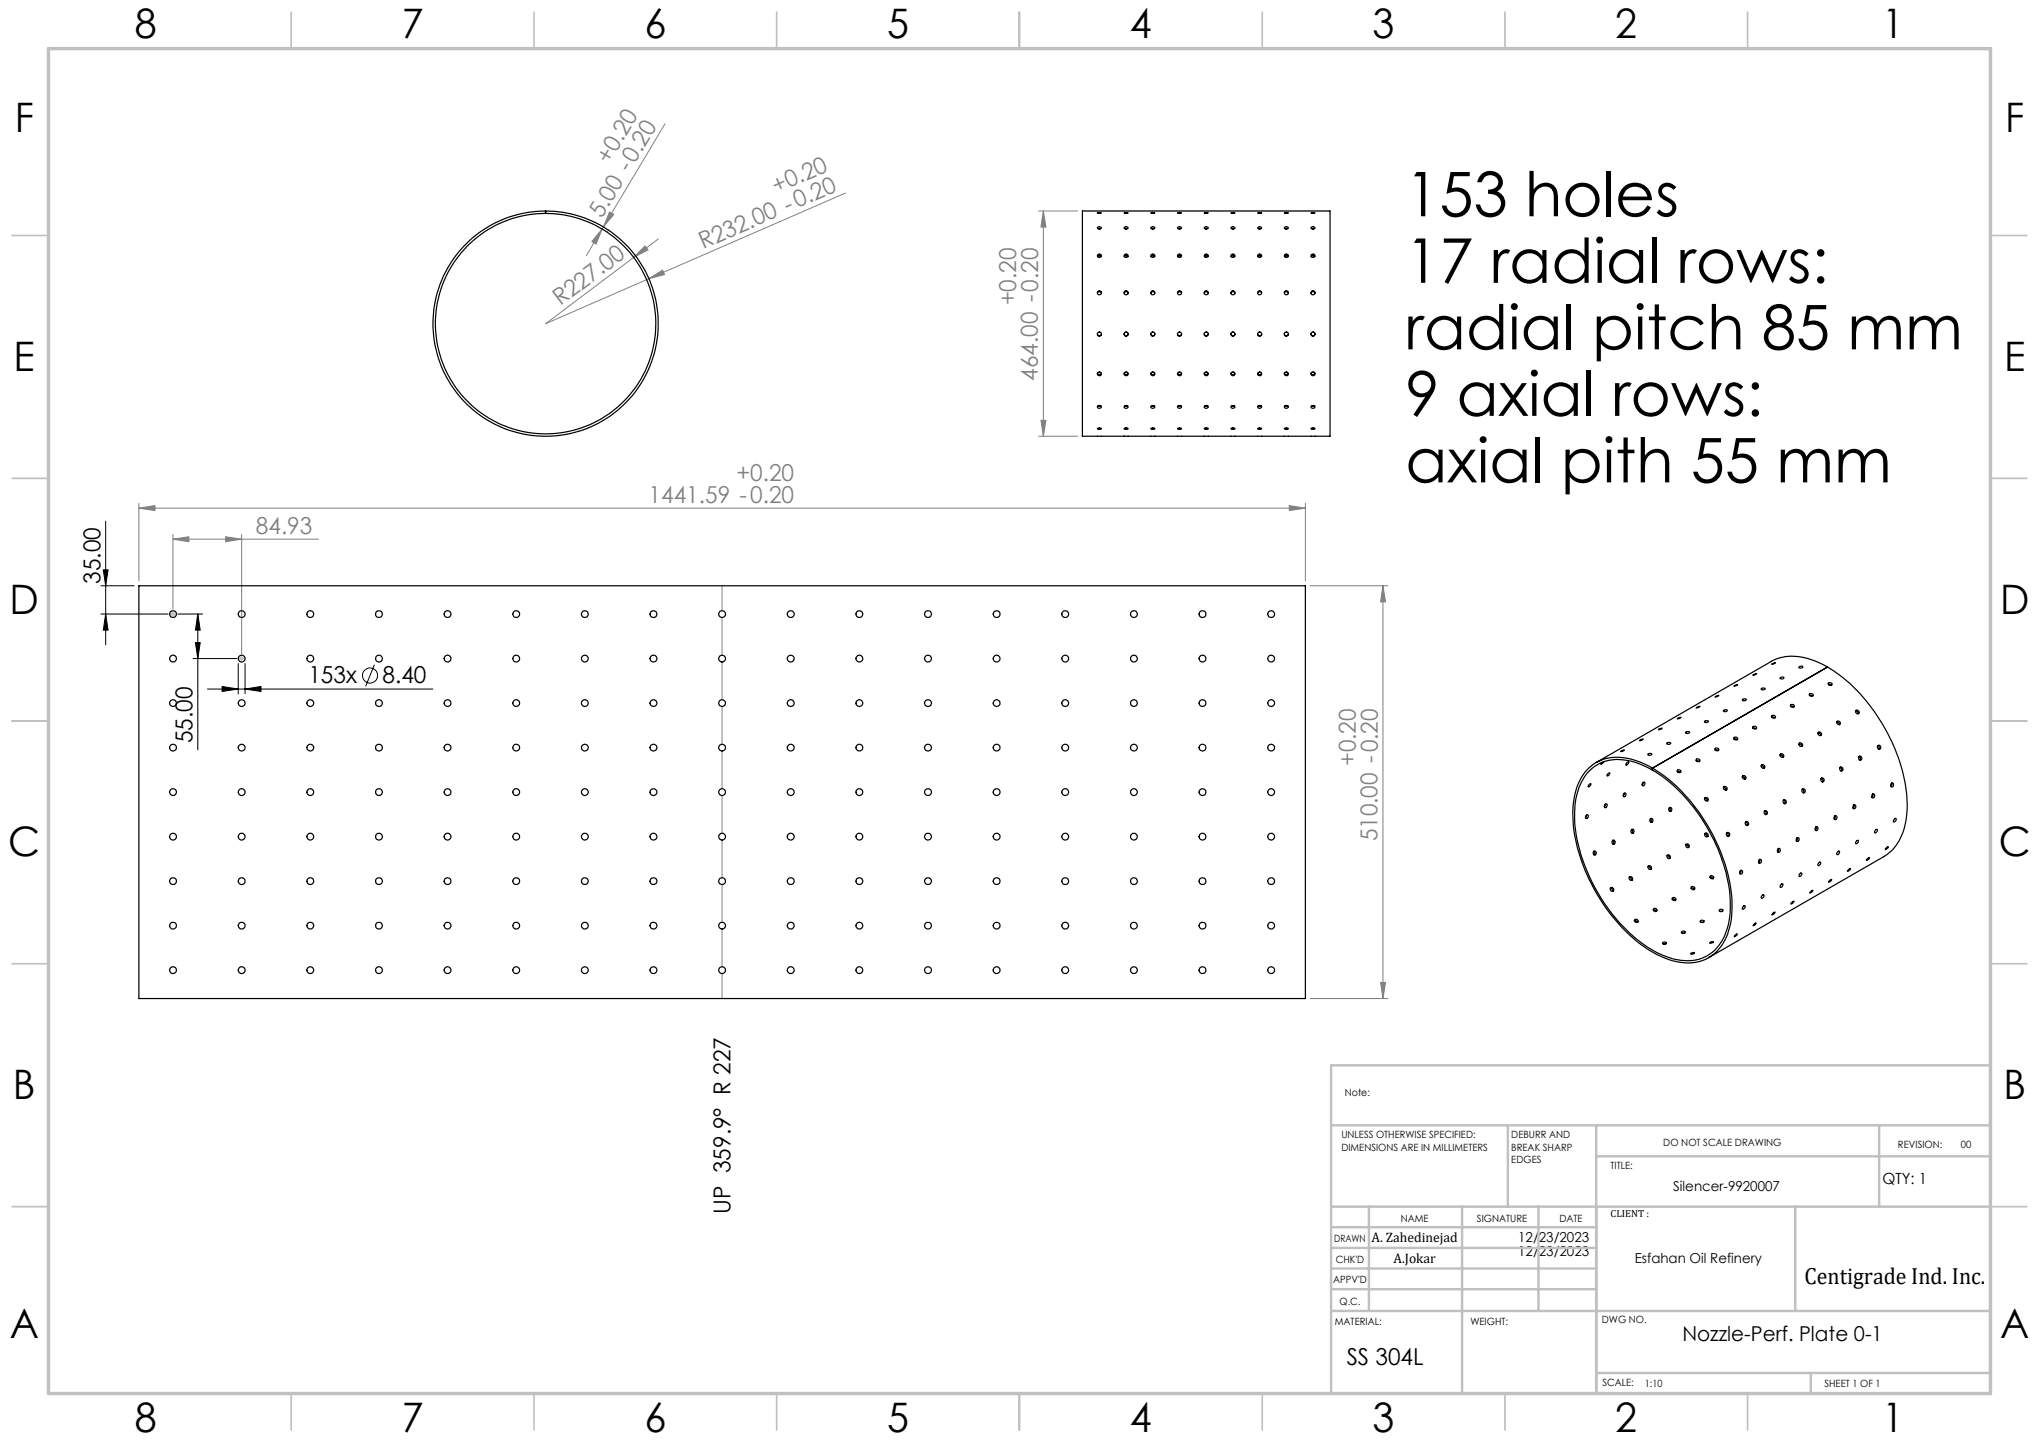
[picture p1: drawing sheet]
<svg xmlns="http://www.w3.org/2000/svg" width="420mm" height="297mm" viewBox="0 0 420 297" stroke-linecap="round" stroke-linejoin="round" font-family="sans-serif">
<g fill="none" stroke="#000" stroke-width=".21">
<path d="M21.3 117.4h1l-.5 3.2zM21.8 107.3v25.5M20.8 126.5h13.8M20.8 120.6h6.8M21.8 126.5l.5 3.3h-1zM36.6 126.5h5.1M39.8 135.6h9M40.3 132.4h.9l-.5 3.2zM40.7 126.5v27.9M40.7 126.5l.5 3.3h-.9zM49.1 136.7v6.2M50.5 136.7v6.2"/>
<path d="M77.1 136.9l-1.8 4.5M42.7 141.9h46.4M45.8 141.4l3.3 .5-3.3 .5zM50.5 141.9l3.3-.5v1z"/>
<circle cx="76.2" cy="139.1" r="1.55"/>
</g>
<g fill="none" stroke="#808080" stroke-width=".21">
<path d="M137 25.5l-12.7 21.2M174.2 39.8l-61.8 26.9 18.1-13.7M124 47.2l-1.2 3.1-.9-.6zM124 47.2l-3.2 5.4M124.3 46.7l-.3 .5M124.9 47.7h.1M125.2 47.3h.1M125.6 43.7l.8 .5-2.1 2.5zM132.9 50.7l.6 .8-3 1.5zM133.7 57.4l2.8-1.8 .4 .9zM135.6 49.2l-5.1 3.8M213.9 43.5h8.1"/>
<path d="M214.9 43.5l.5 3.3h-1zM214.9 43.5v46.3M213.9 89.8h8.1M214.4 86.6h1l-.5 3.2zM28.6 104.7l3.3-.6v1.1zM28.6 103.6v16.1M28.6 104.7h240.3M35.6 111.1l3.3-.5v1zM35.6 110.1v15.4M35.6 111.1h30M46.5 110.6l3.3 .5-3.3 .5zM49.8 110.1v24.6"/>
<path d="M265.6 104.1l3.3 .6-3.3 .5zM268.9 103.6v16.1M148.7 120.6v5.2M148.7 127.2v7.7M148.7 136.3v7.8M269.9 120.6h16M284.9 120.6v85.1M284.9 120.6l.5 3.4h-1zM148.7 145.5v7.8M148.7 154.7v7.8M148.7 163.9v7.7M148.7 173v7.8"/>
<path d="M148.7 182.2v7.8M148.7 191.3v7.8M148.7 200.5v5.2M269.9 205.7h16M284.4 202.3h1l-.5 3.4z"/>
</g>
<path d="M35.1 126.5h1M35.3 126.1l.7 .7M35.6 126v1M36 126.1l-.7 .7M49.3 135.6h1M49.4 135.3l.7 .7M49.8 135.1v1M50.1 135.3l-.7 .7" fill="none" stroke="#c0c0c0" stroke-width=".21"/>
<path d="M35 126.5h.6M49.1 135.6h1.4" fill="none" stroke="#c0c0c0" stroke-width=".21" stroke-dasharray="15.2 1.3 1.3 1.3"/>
<g fill="none" stroke="#c0c0c0" stroke-width=".35">
<path d="M60 2.5v7.5M110 2.5v7.5M160 2.5v7.5M210 2.5v7.5M260 2.5v7.5M310 2.5v7.5M360 2.5v7.5M2.5 48.5h7.5M410 48.5h7.5M2.5 98.5h7.5M410 98.5h7.5M2.5 148.5h7.5"/>
<path d="M410 148.5h7.5M2.5 198.5h7.5M410 198.5h7.5M2.5 248.5h7.5M410 248.5h7.5M60 287v7.5M110 287v7.5M160 287v7.5M210 287v7.5M260 287v7.5M310 287v7.5M360 287v7.5"/>
</g>
<g fill="none" stroke="#c0c0c0" stroke-width=".5">
<path d="M410 219.4h-135.8v67.4M274.2 231.8h135.8M310.6 231.8v16.7M328.8 231.8v55.2M328.8 238.2h81.2M387.1 231.8v16.7M274.2 248.5h135.8M274.2 257h54.6M274.2 252.8h54.6M282 248.5v21.5M301.2 248.5v38.3M316.9 248.5v21.5"/>
<path d="M369.8 248.5v21.5M274.2 265.5h54.6M274.2 261.3h54.6M274.2 270h135.8M328.8 282.8h81.2M373 282.8v4.2"/>
</g>
<path d="M10 10h400v277h-400z" fill="none" stroke="#c0c0c0" stroke-width=".7"/>
<g fill="#000">
<path d="M40.3 132.4h.9l-.5 3.2zM40.7 126.5l.5 3.3h-.9zM21.8 126.5l.5 3.3h-1zM21.3 117.4h1l-.5 3.2z"/>
<path d="M45.8 141.4l3.3 .5-3.3 .5zM50.5 141.9l3.3-.5v1z"/>
</g>
<g fill="#808080">
<path d="M133.7 57.4l2.8-1.8 .4 .9z"/>
<path d="M132.9 50.7l.6 .8-3 1.5z"/>
<path d="M35.6 111.1l3.3-.5v1zM46.5 110.6l3.3 .5-3.3 .5z"/>
<path d="M265.6 104.1l3.3 .6-3.3 .5zM28.6 104.7l3.3-.6v1.1z"/>
<path d="M124 47.2l-1.2 3.1-.9-.6zM125.6 43.7l.8 .5-2.1 2.5z"/>
<path d="M214.4 86.6h1l-.5 3.2zM214.9 43.5l.5 3.3h-1zM284.4 202.3h1l-.5 3.4zM284.9 120.6l.5 3.4h-1z"/>
</g>
<g fill="none" stroke="#000" stroke-width=".25">
<path d="M96.7 49.6a23.4 23.4 0 0 1 15.7-6.1v.5a22.7 22.7 0 0 0-19.9 33.5 22.7 22.7 0 0 0 39 1.5 22.7 22.7 0 0 0-17.3-35h-1.8v-.5a23.2 23.2 0 0 1 22.3 29.5 23.2 23.2 0 0 1-34.5 13.4 23.2 23.2 0 0 1-3.5-36.8zM223 43.5h51v46.3h-51zM226 43.8h.9l-.4 .2zM226.1 46.8a.46 .46 0 0 1 .7 .2 .45 .45 0 0 1-.7-.2zM226.1 52.8a.43 .43 0 0 1 .7 0M226.3 47.2h.3M226.4 52.7h.2M231.5 43.8h.9l-.4 .2zM231.6 46.8a.46 .46 0 0 1 .7 .2 .45 .45 0 0 1-.7-.2zM231.6 52.8a.43 .43 0 0 1 .7 0M231.8 47.2h.3M232 52.7h.1"/>
<path d="M237 43.8h.9l-.4 .2zM237.1 46.8a.46 .46 0 0 1 .7 .2 .45 .45 0 0 1-.7-.2zM237.1 52.8a.43 .43 0 0 1 .7 0M237.3 47.2h.3M237.5 52.7h.1M242.5 43.8h.9l-.4 .2zM242.6 46.8a.46 .46 0 0 1 .7 .2 .44 .44 0 0 1-.4 .2 .44 .44 0 0 1-.3-.4zM242.6 52.8a.43 .43 0 0 1 .7 0M242.9 47.2h.2M242.9 52.7h.2M248 43.8h.9l-.4 .2zM248.1 46.8a.46 .46 0 0 1 .7 .2 .44 .44 0 0 1-.4 .2 .44 .44 0 0 1-.3-.4z"/>
<path d="M248.1 52.8a.43 .43 0 0 1 .7 0M248.4 47.2h.2M248.4 52.7h.2M253.5 43.8h.9l-.4 .2zM253.6 46.8a.46 .46 0 0 1 .8 .2 .44 .44 0 0 1-.5 .2 .44 .44 0 0 1-.3-.4zM253.6 52.8a.43 .43 0 0 1 .7 0M253.9 47.2h.2M253.9 52.7h.2M259 43.8h.9l-.4 .2zM259.1 46.8a.46 .46 0 0 1 .8 .2 .44 .44 0 0 1-.5 .2 .44 .44 0 0 1-.3-.4zM259.1 52.8a.43 .43 0 0 1 .7 0M259.3 47.2h.3"/>
<path d="M259.4 52.7h.1M264.5 43.8h.9l-.4 .2zM264.5 46.8a.48 .48 0 0 1 .9 .2 .47 .47 0 0 1-.9-.2zM264.6 52.8a.43 .43 0 0 1 .7 0M264.8 47.2h.3M264.9 52.7h.1M270.1 43.8h.8l-.4 .2zM270.1 46.8a.44 .44 0 0 1 .4-.1 .44 .44 0 0 1 .3 .3 .45 .45 0 0 1-.7-.2zM270.1 52.8a.43 .43 0 0 1 .7 0M270.3 47.2h.3M270.4 52.7h.1M226.1 68.8a.41 .41 0 0 0 .4 .4 .41 .41 0 0 0 .4-.4"/>
<path d="M226.1 76.9a.44 .44 0 0 0 .4 .3 .44 .44 0 0 0 .4-.3M226.4 60l.4 .2 .1 .2M226.4 60l-.3 .4M226.4 60h.2M231.6 68.8a.41 .41 0 0 0 .4 .4 .41 .41 0 0 0 .4-.4M231.6 76.9a.44 .44 0 0 0 .4 .3 .44 .44 0 0 0 .4-.3M232 60l.3 .2 .1 .2M232 60l-.4 .4M232 60h.1M237 68.8a.42 .42 0 0 0 .5 .4 .42 .42 0 0 0 .4-.4M237.1 76.9a.42 .42 0 0 0 .3 .3 .42 .42 0 0 0 .4-.3M237.5 60l.4 .4"/>
<path d="M237.5 60l-.4 .4M237.5 60h.1M242.5 68.8a.42 .42 0 0 0 .5 .4 .42 .42 0 0 0 .4-.4M242.5 60.4a.44 .44 0 0 1 .5-.4 .44 .44 0 0 1 .4 .4M242.6 76.9a.42 .42 0 0 0 .3 .3 .42 .42 0 0 0 .4-.3M242.9 60h.2M248 68.8a.42 .42 0 0 0 .5 .4 .42 .42 0 0 0 .4-.4M248 60.4a.43 .43 0 0 1 .5-.4 .43 .43 0 0 1 .4 .4M248.1 76.9a.42 .42 0 0 0 .3 .3 .42 .42 0 0 0 .4-.3M248.4 60h.2M253.5 68.8a.42 .42 0 0 0 .5 .4 .42 .42 0 0 0 .4-.4M253.5 60.4a.41 .41 0 0 1 .4-.4 .41 .41 0 0 1 .5 .4"/>
<path d="M253.6 76.9a.42 .42 0 0 0 .4 .3 .42 .42 0 0 0 .4-.3M253.9 60h.2M259 68.8a.42 .42 0 0 0 .5 .4 .42 .42 0 0 0 .4-.4M259 60.4a.41 .41 0 0 1 .5-.4 .41 .41 0 0 1 .4 .4M259.1 76.9a.42 .42 0 0 0 .4 .3 .42 .42 0 0 0 .4-.3M259.4 60h.1M264.5 68.8a.42 .42 0 0 0 .5 .4 .42 .42 0 0 0 .4-.4M264.5 76.9a.44 .44 0 0 0 .4 .3 .44 .44 0 0 0 .5-.3M264.9 60h.1M265 60l.3 .2 .1 .2M265 60l-.5 .4M270.1 68.8a.42 .42 0 0 0 .4 .4 .42 .42 0 0 0 .4-.4"/>
<path d="M270.1 76.9a.44 .44 0 0 0 .3 .3 .44 .44 0 0 0 .5-.3M270.4 60h.1M270.5 60l.3 .2 .1 .2M270.5 60l-.4 .4M226.1 88.2h.1a.36 .36 0 0 1 .4-.1 .36 .36 0 0 1 .2 .3 .45 .45 0 0 1-.7-.2zM226.1 83.6a.34 .34 0 0 1 .6-.1 .34 .34 0 0 1-.1 .6 .33 .33 0 0 1-.4 0 .33 .33 0 0 1-.1-.5zM226.1 83.6l.3 .1 .4-.1M231.6 88.2h.1a.36 .36 0 0 1 .4-.1 .36 .36 0 0 1 .2 .3 .45 .45 0 0 1-.7-.2zM231.6 83.6a.34 .34 0 0 1 .6-.1 .34 .34 0 0 1-.1 .6 .33 .33 0 0 1-.4 0 .33 .33 0 0 1-.1-.5zM231.6 83.6l.3 .1 .4-.1M237.1 83.7a.38 .38 0 0 1 .5-.2 .38 .38 0 0 1 .2 .5 .4 .4 0 0 1-.5 .1 .4 .4 0 0 1-.2-.4zM237.1 88.2h.1a.36 .36 0 0 1 .4-.1 .36 .36 0 0 1 .2 .3 .45 .45 0 0 1-.7-.2z"/>
<path d="M237.1 83.6l.3 .1 .4-.1M242.6 83.7a.38 .38 0 0 1 .5-.2 .38 .38 0 0 1 .2 .5 .4 .4 0 0 1-.5 .1 .4 .4 0 0 1-.2-.4zM242.6 88.2h.1a.38 .38 0 0 1 .6 .2 .45 .45 0 0 1-.7-.2zM242.6 83.6l.3 .1 .4-.1M248.1 88.2h.1a.38 .38 0 0 1 .6 .2h-.1a.43 .43 0 0 1-.6-.2zM248.1 83.6a.34 .34 0 0 1 .6-.1 .34 .34 0 0 1-.1 .6 .33 .33 0 0 1-.4 0 .33 .33 0 0 1-.1-.5zM248.1 83.6l.3 .1 .4-.1M253.6 88.2h.2a.38 .38 0 0 1 .6 .2h-.2a.43 .43 0 0 1-.6-.2zM253.6 83.6a.38 .38 0 0 1 .6-.1 .38 .38 0 0 1 0 .6 .38 .38 0 0 1-.6-.1l-.1-.2zM253.6 83.6l.3 .1 .4-.1M259.1 88.2h.2a.38 .38 0 0 1 .6 .2h-.1a.43 .43 0 0 1-.7-.2zM259.2 83.6a.38 .38 0 0 1 .5-.1 .38 .38 0 0 1 0 .6 .38 .38 0 0 1-.5-.1l-.2-.2z"/>
<path d="M259.2 83.6l.2 .1 .4-.1M264.5 83.7a.43 .43 0 0 1 .5-.2 .43 .43 0 0 1 .4 .4 .45 .45 0 0 1-.5 .2 .45 .45 0 0 1-.4-.4zM264.5 88.2h.3a.38 .38 0 0 1 .6 .2h-.1a.45 .45 0 0 1-.8-.2zM264.7 83.6l.2 .1 .4-.1M270.1 88.2h.1a.36 .36 0 0 1 .4-.1 .36 .36 0 0 1 .2 .3 .45 .45 0 0 1-.7-.2zM270.1 83.6a.35 .35 0 0 1 .6-.1 .35 .35 0 0 1 0 .6 .34 .34 0 0 1-.5 0 .34 .34 0 0 1-.1-.5zM270.2 83.6l.2 .1 .4-.1M28.6 120.6h240.3v85.1h-240.3zM361 139.1l.8-.3zM365.1 136.7l.6-.2-.8 .3zM366.7 139.6a.41 .41 0 0 1 .8 .1 .39 .39 0 0 1-.4 .2 .39 .39 0 0 1-.4-.3zM370.6 137.3a.44 .44 0 0 1 .7 .1 .48 .48 0 0 1-.7 0z"/>
<path d="M376.4 137.4a12.8 12.8 0 0 0-10.1-1.8l-1.4 .6-36.1 20.9M376.4 137.4l-36 20.8M376.4 137.4h.1M376.4 137.4a35.6 35.6 0 0 1 14.3 17.8 25.2 25.2 0 0 1 1.4 15.8 9.5 9.5 0 0 1-4 5.4l-36.1 20.8M329.8 157.3l.6-.4-.7 .5zM331.2 159.4l.4-.2-.1 .2a.37 .37 0 0 1-.5 .3zM333.8 154.8l.8-.3-.4 .3zM335 157.2l.4-.3a.43 .43 0 0 1-.1 .5 .43 .43 0 0 1-.4 .1zM337.7 152.5l.8-.3-.3 .3zM339.5 155.3a.44 .44 0 0 1 .7 .1 .48 .48 0 0 1-.8 0zM340.4 158.2a12.1 12.1 0 0 0-10.6-1.6 9.6 9.6 0 0 0-5.6 8.1 28.8 28.8 0 0 0 3.1 16.4 34.8 34.8 0 0 0 13.4 15.2 12.1 12.1 0 0 0 10.5 1.3 9.7 9.7 0 0 0 5.3-7.6 30.8 30.8 0 0 0-4.6-19.6 33.8 33.8 0 0 0-11.5-12.2M340.4 158.2v.4"/>
<path d="M340.4 158.6h.1M340.4 158.2v.4a34.6 34.6 0 0 1 13.4 16.1 26.4 26.4 0 0 1 2.2 16 8.8 8.8 0 0 1-6.9 7.1 15.5 15.5 0 0 1-11.6-4.1 36.2 36.2 0 0 1-13.2-24.9 13.7 13.7 0 0 1 3-10 8.7 8.7 0 0 1 9.3-1.9l1.2 .5 2.6 1.2M341.7 150.2l.7-.2-.3 .2-.5 .1zM343.3 153.1l.1-.1a.43 .43 0 0 1 .7 .1 .52 .52 0 0 1-.8 0zM345.5 148.1l.8-.4zM345.5 158.6a.4 .4 0 0 1 .5 0 .4 .4 0 0 1 .2 .5 .41 .41 0 0 1-.5 0 .41 .41 0 0 1-.2-.5zM345.5 159l.4-.1 .2 .2M347.3 150.8a.39 .39 0 0 1 .4-.2 .39 .39 0 0 1 .3 .3 .52 .52 0 0 1-.8 0zM349.4 145.8l.8-.3-.4 .2zM349.4 156.7h.2l.4 .1M349.5 156.3a.38 .38 0 0 1 .5 0 .38 .38 0 0 1 0 .6 .38 .38 0 0 1-.5-.1 .38 .38 0 0 1 0-.5zM351.2 148.5a.43 .43 0 0 1 .7 .2 .52 .52 0 0 1-.8-.1z"/>
<path d="M353.3 143.5l.7-.3-.3 .3zM353.3 154.5l.6 .1M353.3 154.2a.36 .36 0 0 1 .5-.1 .36 .36 0 0 1 .1 .5 .38 .38 0 0 1-.5 0 .38 .38 0 0 1-.1-.4zM355 146.4l.1-.1a.38 .38 0 0 1 .7 .1 .48 .48 0 0 1-.8 0zM357.2 152.3l.3-.1 .3 .2M357.2 151.9a.38 .38 0 0 1 .6-.1 .38 .38 0 0 1 0 .6 .38 .38 0 0 1-.5-.1 .38 .38 0 0 1-.1-.4zM357.2 141.2l.7-.2-.4 .3zM358.9 144.1a.48 .48 0 0 1 .8 .1 .42 .42 0 0 1-.4 .2 .42 .42 0 0 1-.4-.3zM359 159.8a.39 .39 0 0 1 .6 .1 .39 .39 0 0 1-.3 .6 .42 .42 0 0 1-.4-.3 .42 .42 0 0 1 .1-.4zM361.1 149.7a.39 .39 0 0 1 .5-.1 .39 .39 0 0 1 .1 .5 .41 .41 0 0 1-.4 0 .41 .41 0 0 1-.2-.4zM361.1 150l.2-.1 .4 .2M362.8 157.8a.49 .49 0 0 1 .6 .4"/>
<path d="M362.9 141.8a.43 .43 0 0 1 .7 .1 .52 .52 0 0 1-.8 0zM364.9 147.4a.42 .42 0 0 1 .6 0 .42 .42 0 0 1 .2 .4 .45 .45 0 0 1-.5 .1 .45 .45 0 0 1-.3-.5zM364.9 147.7l.7 .1M366.6 155.5a.5 .5 0 0 1 .6 .5M368.8 145.5l.4-.1 .3 .2M368.9 145.2a.38 .38 0 0 1 .5-.1 .38 .38 0 0 1 0 .6 .39 .39 0 0 1-.4-.1 .39 .39 0 0 1-.1-.4zM370.6 153.3h.3l.2 .4M372.7 143.3l.7 .1M372.8 142.9a.37 .37 0 0 1 .5 0 .37 .37 0 0 1 0 .5 .37 .37 0 0 1-.5 0 .37 .37 0 0 1 0-.5zM374.4 151l.4 .1 .2 .4M376.6 140.8a.42 .42 0 0 1 .5-.2 .42 .42 0 0 1 .2 .5 .5 .5 0 0 1-.7-.3zM376.6 141h.3l.4 .1"/>
<path d="M378.3 148.8a.54 .54 0 0 1 .6 .5M379 158a.4 .4 0 0 1 .6 .3 .4 .4 0 0 1-.4 .5l-.3-.5zM379 158.1l.3 .2-.1 .5M382.2 146.5a.45 .45 0 0 1 .6 .5M382.9 155.8l.3 .3-.1 .5M383 155.7a.39 .39 0 0 1 .5 .4 .39 .39 0 0 1-.6 .4l-.1-.5zM386.8 153.6l.3 .2-.1 .5M326.7 168l.2-.2a.36 .36 0 0 1 .2 .5 .36 .36 0 0 1-.5 .1zM326.8 167.9l-.2 .5M327.4 161.5l.3-.1v.2a.4 .4 0 0 1-.6 .4zM328.3 175.3l.2 .5-.2 .3M330.6 165.7a.27 .27 0 0 1 .4-.1 .27 .27 0 0 1 0 .4 .3 .3 0 0 1-.4 .3 .3 .3 0 0 1-.1-.5z"/>
<path d="M330.7 165.6l-.2 .6M332.2 173.1l.2 .3-.2 .4M334.6 163.4l-.2 .5M334.6 163.4a.37 .37 0 0 1 .4 .3 .37 .37 0 0 1-.4 .4 .41 .41 0 0 1-.3-.4 .41 .41 0 0 1 .3-.3zM336.1 170.8l.2 .3-.2 .5M338.4 161.2l.2-.1a.36 .36 0 0 1 .2 .5 .36 .36 0 0 1-.6 .1zM338.5 161.1l-.3 .5M339.5 178.5a.42 .42 0 0 1 .4 .6M340 168.6l.1 .3-.1 .4M340.1 179a.41 .41 0 0 0-.1-.7 .41 .41 0 0 0-.6 .3 .41 .41 0 0 0 .5 .5l.2-.1M343.4 176.2l.3 .2 .1 .4M343.9 166.3l.2 .5-.2 .3"/>
<path d="M344 176.8h-.1M344 176.8a.38 .38 0 0 0-.1-.7 .38 .38 0 0 0-.5 .5l.3 .2h.2M347.3 174l.3 .2 .1 .4M347.9 174.5a.39 .39 0 0 0 .1-.5 .39 .39 0 0 0-.6-.1 .39 .39 0 0 0-.1 .5l.5 .2M351.1 164.5a.45 .45 0 0 1 .6 .5M351.2 171.7l.3 .2 .1 .4M351.7 172.3h.1M351.8 172.3a.39 .39 0 0 0 0-.6 .39 .39 0 0 0-.6 0 .39 .39 0 0 0 .1 .6h.4M355 162.2l.4 .1 .2 .4M355.7 171.6l.3 .2-.1 .5M355.7 171.5a.4 .4 0 0 1 .6 .3 .4 .4 0 0 1-.5 .5l-.2-.4zM358.5 179.3a.37 .37 0 0 1 .4 .4 .37 .37 0 0 1-.5 .2l-.1-.2z"/>
<path d="M358.5 179.3l.1 .2-.2 .4M358.9 160l.4 .1 .1 .4M359.6 169.3l.3 .3-.1 .4M362.4 177.1a.36 .36 0 0 1 .4 .4 .36 .36 0 0 1-.5 .2l-.1-.3zM362.4 177l.1 .4-.2 .3M363.5 167.1l.2 .2v.5M366.3 174.8a.38 .38 0 0 1 .4 .4 .38 .38 0 0 1-.6 .3v-.5zM366.3 174.8l.1 .4-.3 .2M367.3 164.8l.3 .2v.5M367.4 164.8a.39 .39 0 0 1 .5 .3 .39 .39 0 0 1-.4 .4l-.2-.3zM370.2 172.6a.34 .34 0 0 1 .4 .4 .34 .34 0 0 1-.6 .1zM370.2 172.5v.4l-.2 .3"/>
<path d="M370.8 179.9l.2-.1a.39 .39 0 0 1 0 .5 .39 .39 0 0 1-.4 .1zM371.2 162.6l.3 .3v.4M371.3 162.5a.39 .39 0 0 1 .5 .1 .39 .39 0 0 1-.1 .5 .39 .39 0 0 1-.5 0zM374.1 170.3a.35 .35 0 0 1 .4 .4 .35 .35 0 0 1-.6 .3v-.3zM374.1 170.3l.1 .2-.3 .5M374.8 177.6l.1-.1a.39 .39 0 0 1 0 .6 .39 .39 0 0 1-.5 .1zM375.1 160.3l.4 .4-.1 .3M378 168.1v.3l-.2 .3M378 168a.38 .38 0 0 1 .4 .5 .38 .38 0 0 1-.6 .2v-.3zM378.5 175.5l.2-.2a.4 .4 0 0 1 .1 .5 .4 .4 0 0 1-.4 .2zM380.7 179.2l.5-.3-.2 .3-.5 .3zM381.8 165.8a.34 .34 0 0 1 .5 .4 .34 .34 0 0 1-.6 .2z"/>
<path d="M381.9 165.8v.4l-.2 .3M382.5 173.1h.2a.4 .4 0 0 1 0 .4 .4 .4 0 0 1-.5 .2zM384.7 176.8l.4-.1-.6 .5zM385.7 163.6a.36 .36 0 0 1 .4 .4 .36 .36 0 0 1-.5 .2zM385.8 163.5v.4l-.2 .3M386.4 170.9l.1-.1a.39 .39 0 0 1 .1 .5 .39 .39 0 0 1-.5 .1zM388.4 174.8l.6-.4-.3 .4-.4 .2zM389.6 161.3a.37 .37 0 0 1 .4 .4 .37 .37 0 0 1-.5 .3l-.1-.3zM389.6 161.3l.1 .3-.2 .4M390.3 168.6h.1a.4 .4 0 0 1 .1 .5 .4 .4 0 0 1-.5 .1zM331.7 182.9l.4 .2v.5M335.6 180.7l.4 .3v.3"/>
<path d="M336.2 181.3h.1M336.2 181.3a.38 .38 0 0 0-.1-.7 .38 .38 0 0 0-.5 .5l.3 .2h.3M336.7 189.7h.4l.2 .2M336.7 189.5a.37 .37 0 0 1 .6-.1 .37 .37 0 0 1-.2 .6l-.4-.2zM340.5 187.4h.5l.2 .3M340.6 187.2a.38 .38 0 0 1 .6-.1 .38 .38 0 0 1-.1 .6l-.5-.1zM342.5 194.2a.35 .35 0 0 1 .4-.2 .35 .35 0 0 1 .2 .4 .37 .37 0 0 1-.4 .1 .37 .37 0 0 1-.2-.3zM342.6 194.4h.5M344.5 185.2l.2-.1 .4 .4M344.5 184.9a.38 .38 0 0 1 .6 0 .38 .38 0 0 1-.1 .6 .39 .39 0 0 1-.5-.1 .39 .39 0 0 1 0-.5zM346.4 191.9a.4 .4 0 0 1 .4-.2 .4 .4 0 0 1 .3 .5 .45 .45 0 0 1-.7-.3zM346.5 192.2h.5"/>
<path d="M348.3 196.4l.7-.2-.1 .2a.41 .41 0 0 1-.6 0zM348.3 182.9h.5l.2 .3M348.3 182.7a.38 .38 0 0 1 .7 0 .38 .38 0 0 1-.2 .6l-.4-.2zM350.2 189.6a.4 .4 0 0 1 .5-.1 .4 .4 0 0 1 .3 .4 .42 .42 0 0 1-.5 .1 .42 .42 0 0 1-.3-.4zM350.4 190h.4M352.2 194.1a.39 .39 0 0 1 .7 0h-.1a.36 .36 0 0 1-.6 0zM352.2 180.7h.3l.4 .3M352.3 180.4a.38 .38 0 0 1 .6 .1 .38 .38 0 0 1-.1 .5 .39 .39 0 0 1-.5-.1 .39 .39 0 0 1 0-.5zM354.2 187.4a.36 .36 0 0 1 .5-.1 .36 .36 0 0 1 .2 .3 .35 .35 0 0 1-.5 .2 .35 .35 0 0 1-.2-.4zM354.3 187.7h.5M357.4 192.6l.5-.2-.4 .4-.3 .1zM359.2 186.6l.1-.1a.39 .39 0 0 1 .1 .5 .39 .39 0 0 1-.5 .2z"/>
<path d="M361.4 190.3l.3-.2-.2 .4-.4 .2zM363 184.4l.2-.1a.38 .38 0 0 1 .1 .5 .38 .38 0 0 1-.5 .1zM365.3 188l.4-.1-.3 .3-.4 .3zM366.8 182.2l.3-.2a.4 .4 0 0 1 .1 .5 .4 .4 0 0 1-.5 .2zM369 186l.5-.4-.3 .5-.3 .1zM372.8 183.8l.6-.4-.2 .3-.4 .3zM376.9 181.3l.4-.2-.3 .5-.3 .1z"/>
<circle cx="226.5" cy="52.7" r=".38"/>
<circle cx="232" cy="52.7" r=".38"/>
<circle cx="237.5" cy="52.7" r=".38"/>
<circle cx="243" cy="52.7" r=".38"/>
<circle cx="248.5" cy="52.7" r=".38"/>
<circle cx="254" cy="52.7" r=".38"/>
<circle cx="259.5" cy="52.7" r=".38"/>
<circle cx="265" cy="52.7" r=".38"/>
<circle cx="270.5" cy="52.7" r=".38"/>
<circle cx="226.5" cy="77" r=".4"/>
<circle cx="226.5" cy="68.8" r=".43"/>
<circle cx="226.5" cy="60.3" r=".42"/>
<circle cx="232" cy="77" r=".4"/>
<circle cx="232" cy="68.8" r=".43"/>
<circle cx="232" cy="60.3" r=".42"/>
<circle cx="237.5" cy="77" r=".4"/>
<circle cx="237.5" cy="68.8" r=".43"/>
<circle cx="237.5" cy="60.3" r=".42"/>
<circle cx="243" cy="77" r=".4"/>
<circle cx="243" cy="68.8" r=".43"/>
<circle cx="243" cy="60.3" r=".42"/>
<circle cx="248.5" cy="77" r=".4"/>
<circle cx="248.5" cy="68.8" r=".43"/>
<circle cx="248.5" cy="60.3" r=".42"/>
<circle cx="254" cy="77" r=".4"/>
<circle cx="254" cy="68.8" r=".43"/>
<circle cx="254" cy="60.3" r=".42"/>
<circle cx="259.5" cy="77" r=".4"/>
<circle cx="259.5" cy="68.8" r=".43"/>
<circle cx="259.5" cy="60.3" r=".42"/>
<circle cx="265" cy="77" r=".4"/>
<circle cx="265" cy="68.8" r=".43"/>
<circle cx="265" cy="60.3" r=".42"/>
<circle cx="270.4" cy="77" r=".4"/>
<circle cx="270.5" cy="68.8" r=".43"/>
<circle cx="270.5" cy="60.3" r=".42"/>
<circle cx="35.6" cy="135.6" r=".7"/>
<circle cx="35.6" cy="126.5" r=".71"/>
<circle cx="49.8" cy="135.6" r=".7"/>
<circle cx="49.8" cy="126.5" r=".71"/>
<circle cx="63.9" cy="135.7" r=".7"/>
<circle cx="63.9" cy="126.5" r=".71"/>
<circle cx="78.1" cy="135.7" r=".7"/>
<circle cx="78.1" cy="126.5" r=".71"/>
<circle cx="92.2" cy="135.6" r=".7"/>
<circle cx="92.2" cy="126.5" r=".71"/>
<circle cx="106.3" cy="135.6" r=".7"/>
<circle cx="106.3" cy="126.5" r=".71"/>
<circle cx="120.5" cy="135.7" r=".7"/>
<circle cx="120.5" cy="126.5" r=".71"/>
<circle cx="134.6" cy="135.7" r=".71"/>
<circle cx="134.6" cy="126.5" r=".72"/>
<circle cx="148.7" cy="126.5" r=".7"/>
<circle cx="148.7" cy="135.6" r=".7"/>
<circle cx="162.9" cy="135.6" r=".7"/>
<circle cx="162.9" cy="126.5" r=".71"/>
<circle cx="177" cy="135.7" r=".7"/>
<circle cx="177" cy="126.5" r=".71"/>
<circle cx="191.1" cy="135.7" r=".71"/>
<circle cx="191.1" cy="126.5" r=".72"/>
<circle cx="205.3" cy="135.6" r=".7"/>
<circle cx="205.3" cy="126.5" r=".71"/>
<circle cx="219.4" cy="135.6" r=".7"/>
<circle cx="219.4" cy="126.5" r=".71"/>
<circle cx="233.6" cy="135.7" r=".7"/>
<circle cx="233.6" cy="126.5" r=".71"/>
<circle cx="247.7" cy="135.7" r=".71"/>
<circle cx="247.7" cy="126.5" r=".72"/>
<circle cx="261.8" cy="135.6" r=".7"/>
<circle cx="261.8" cy="126.5" r=".71"/>
<circle cx="35.6" cy="154" r=".7"/>
<circle cx="35.6" cy="144.8" r=".7"/>
<circle cx="49.8" cy="144.8" r=".7"/>
<circle cx="49.8" cy="154" r=".7"/>
<circle cx="63.9" cy="154" r=".7"/>
<circle cx="63.9" cy="144.8" r=".7"/>
<circle cx="78.1" cy="144.8" r=".7"/>
<circle cx="78.1" cy="154" r=".7"/>
<circle cx="92.2" cy="154" r=".7"/>
<circle cx="92.2" cy="144.8" r=".7"/>
<circle cx="106.3" cy="154" r=".7"/>
<circle cx="106.3" cy="144.8" r=".7"/>
<circle cx="120.5" cy="154" r=".7"/>
<circle cx="120.5" cy="144.8" r=".7"/>
<circle cx="134.6" cy="154" r=".71"/>
<circle cx="134.6" cy="144.8" r=".71"/>
<circle cx="148.7" cy="154" r=".7"/>
<circle cx="148.7" cy="144.8" r=".7"/>
<circle cx="162.9" cy="154" r=".7"/>
<circle cx="162.9" cy="144.8" r=".7"/>
<circle cx="177" cy="154" r=".7"/>
<circle cx="177" cy="144.8" r=".7"/>
<circle cx="191.1" cy="154" r=".71"/>
<circle cx="191.1" cy="144.8" r=".71"/>
<circle cx="205.3" cy="144.8" r=".7"/>
<circle cx="205.3" cy="154" r=".7"/>
<circle cx="219.4" cy="154" r=".7"/>
<circle cx="219.4" cy="144.8" r=".7"/>
<circle cx="233.6" cy="144.8" r=".7"/>
<circle cx="233.6" cy="154" r=".7"/>
<circle cx="247.7" cy="154" r=".71"/>
<circle cx="247.7" cy="144.8" r=".71"/>
<circle cx="261.8" cy="154" r=".7"/>
<circle cx="261.8" cy="144.8" r=".7"/>
<circle cx="363.2" cy="157.8" r=".39"/>
<circle cx="367" cy="155.6" r=".39"/>
<circle cx="370.9" cy="153.3" r=".39"/>
<circle cx="374.8" cy="151.1" r=".39"/>
<circle cx="378.7" cy="148.8" r=".39"/>
<circle cx="382.6" cy="146.6" r=".4"/>
<circle cx="387" cy="153.9" r=".39"/>
<circle cx="35.6" cy="172.3" r=".71"/>
<circle cx="35.6" cy="163.1" r=".71"/>
<circle cx="49.8" cy="163.1" r=".71"/>
<circle cx="49.8" cy="172.3" r=".71"/>
<circle cx="63.9" cy="163.1" r=".71"/>
<circle cx="63.9" cy="172.3" r=".71"/>
<circle cx="78.1" cy="172.3" r=".71"/>
<circle cx="78.1" cy="163.1" r=".71"/>
<circle cx="92.2" cy="163.1" r=".71"/>
<circle cx="92.2" cy="172.3" r=".71"/>
<circle cx="106.3" cy="172.3" r=".71"/>
<circle cx="106.3" cy="163.1" r=".71"/>
<circle cx="120.5" cy="163.1" r=".71"/>
<circle cx="120.5" cy="172.3" r=".71"/>
<circle cx="134.6" cy="172.3" r=".72"/>
<circle cx="134.6" cy="163.2" r=".72"/>
<circle cx="148.7" cy="163.2" r=".7"/>
<circle cx="148.7" cy="172.3" r=".7"/>
<circle cx="162.9" cy="163.1" r=".71"/>
<circle cx="162.9" cy="172.3" r=".71"/>
<circle cx="177" cy="163.1" r=".71"/>
<circle cx="177" cy="172.3" r=".71"/>
<circle cx="191.1" cy="163.2" r=".72"/>
<circle cx="191.1" cy="172.3" r=".72"/>
<circle cx="205.3" cy="172.3" r=".71"/>
<circle cx="205.3" cy="163.1" r=".71"/>
<circle cx="219.4" cy="163.1" r=".71"/>
<circle cx="219.4" cy="172.3" r=".71"/>
<circle cx="233.6" cy="163.1" r=".71"/>
<circle cx="233.6" cy="172.3" r=".71"/>
<circle cx="247.7" cy="163.2" r=".72"/>
<circle cx="247.7" cy="172.3" r=".72"/>
<circle cx="261.8" cy="163.1" r=".71"/>
<circle cx="261.8" cy="172.3" r=".71"/>
<circle cx="328.5" cy="175.7" r=".37"/>
<circle cx="332.4" cy="173.5" r=".38"/>
<circle cx="336.3" cy="171.2" r=".38"/>
<circle cx="340.2" cy="169" r=".37"/>
<circle cx="344.1" cy="166.7" r=".38"/>
<circle cx="351.5" cy="164.6" r=".38"/>
<circle cx="355.4" cy="162.3" r=".38"/>
<circle cx="359.8" cy="169.6" r=".4"/>
<circle cx="363.7" cy="167.4" r=".39"/>
<circle cx="375.4" cy="160.6" r=".39"/>
<circle cx="35.6" cy="190.6" r=".7"/>
<circle cx="35.6" cy="199.8" r=".7"/>
<circle cx="35.6" cy="181.5" r=".71"/>
<circle cx="49.8" cy="190.6" r=".7"/>
<circle cx="49.8" cy="199.8" r=".7"/>
<circle cx="49.8" cy="181.5" r=".71"/>
<circle cx="63.9" cy="190.7" r=".7"/>
<circle cx="63.9" cy="199.8" r=".7"/>
<circle cx="63.9" cy="181.5" r=".71"/>
<circle cx="78.1" cy="190.7" r=".7"/>
<circle cx="78.1" cy="199.8" r=".7"/>
<circle cx="78.1" cy="181.5" r=".71"/>
<circle cx="92.2" cy="190.6" r=".7"/>
<circle cx="92.2" cy="199.8" r=".7"/>
<circle cx="92.2" cy="181.5" r=".71"/>
<circle cx="106.3" cy="190.6" r=".7"/>
<circle cx="106.3" cy="199.8" r=".7"/>
<circle cx="106.3" cy="181.5" r=".71"/>
<circle cx="120.5" cy="190.7" r=".7"/>
<circle cx="120.5" cy="199.8" r=".7"/>
<circle cx="120.5" cy="181.5" r=".71"/>
<circle cx="134.6" cy="190.7" r=".71"/>
<circle cx="134.6" cy="199.8" r=".71"/>
<circle cx="134.6" cy="181.5" r=".72"/>
<circle cx="148.7" cy="190.6" r=".7"/>
<circle cx="148.7" cy="199.8" r=".7"/>
<circle cx="148.7" cy="181.5" r=".7"/>
<circle cx="162.9" cy="190.6" r=".7"/>
<circle cx="162.9" cy="199.8" r=".7"/>
<circle cx="162.9" cy="181.5" r=".71"/>
<circle cx="177" cy="190.7" r=".7"/>
<circle cx="177" cy="199.8" r=".7"/>
<circle cx="177" cy="181.5" r=".71"/>
<circle cx="191.1" cy="190.7" r=".71"/>
<circle cx="191.1" cy="199.8" r=".71"/>
<circle cx="191.1" cy="181.5" r=".72"/>
<circle cx="205.3" cy="190.6" r=".7"/>
<circle cx="205.3" cy="199.8" r=".7"/>
<circle cx="205.3" cy="181.5" r=".71"/>
<circle cx="219.4" cy="190.6" r=".7"/>
<circle cx="219.4" cy="199.8" r=".7"/>
<circle cx="219.4" cy="181.5" r=".71"/>
<circle cx="233.6" cy="190.7" r=".7"/>
<circle cx="233.6" cy="199.8" r=".7"/>
<circle cx="233.6" cy="181.5" r=".71"/>
<circle cx="247.7" cy="190.7" r=".71"/>
<circle cx="247.7" cy="199.8" r=".71"/>
<circle cx="247.7" cy="181.5" r=".72"/>
<circle cx="261.8" cy="190.6" r=".7"/>
<circle cx="261.8" cy="199.8" r=".7"/>
<circle cx="261.8" cy="181.5" r=".71"/>
<circle cx="332.1" cy="183.2" r=".38"/>
</g>
<g font-size="12.7">
<text x="289.5" y="44.5">153 holes</text>
<text x="289.5" y="58.2">17 radial rows:</text>
<text x="289.5" y="72">radial pitch 85 mm</text>
<text x="289.5" y="85.7">9 axial rows:</text>
<text x="289.5" y="99.4">axial pith 55 mm</text>
</g>
<g font-size="8.4">
<text x="27.7" y="7.9">8</text>
<text x="82.7" y="7.9">7</text>
<text x="132.7" y="7.9">6</text>
<text x="182.7" y="7.9">5</text>
<text x="232.7" y="7.9">4</text>
<text x="282.7" y="7.9">3</text>
<text x="332.7" y="7.9">2</text>
<text x="387.7" y="7.9">1</text>
<text x="3" y="27.1">F</text>
<text x="413" y="27.1">F</text>
<text x="2.8" y="76.4">E</text>
<text x="412.8" y="76.4">E</text>
<text x="2" y="126.4">D</text>
<text x="412" y="126.4">D</text>
<text x="1.7" y="176.4">C</text>
<text x="411.7" y="176.4">C</text>
<text x="2.7" y="226.4">B</text>
<text x="412.7" y="226.4">B</text>
<text x="2" y="275.6">A</text>
<text x="412" y="275.6">A</text>
<text x="27.7" y="294.9">8</text>
<text x="82.7" y="294.9">7</text>
<text x="132.7" y="294.9">6</text>
<text x="182.7" y="294.9">5</text>
<text x="232.7" y="294.9">4</text>
<text x="282.7" y="294.9">3</text>
<text x="332.7" y="294.9">2</text>
<text x="387.7" y="294.9">1</text>
</g>
<g font-size="4.8" fill="#808080">
<text x="125.4" y="33.9" transform="rotate(-59 125.4 33.9)">+0.20</text>
<text x="159.9" y="39.9" transform="rotate(-24 159.9 39.9)">+0.20</text>
<text x="124" y="45.1" transform="rotate(-59 124 45.1)">5.00 -0.20</text>
<text x="144.8" y="51.3" transform="rotate(-24 144.8 51.3)">R232.00 -0.20</text>
<text x="115.4" y="63.1" transform="rotate(-37 115.4 63.1)">R227.00</text>
<text x="209.3" y="62.9" transform="rotate(-90 209.3 62.9)">+0.20</text>
<text x="213.8" y="78.4" transform="rotate(-90 213.8 78.4)">464.00 -0.20</text>
<text x="151.7" y="99">+0.20</text>
<text x="133.6" y="103.5">1441.59 -0.20</text>
<text x="52.7" y="110">84.93</text>
<text x="279.3" y="157.8" transform="rotate(-90 279.3 157.8)">+0.20</text>
<text x="283.8" y="173.3" transform="rotate(-90 283.8 173.3)">510.00 -0.20</text>
</g>
<g font-size="4.8">
<text x="20.7" y="120.3" transform="rotate(-90 20.7 120.3)">35.00</text>
<text x="63.5" y="140.8">153x</text>
<text x="78.8" y="140.8">8.40</text>
<text x="39.7" y="153.1" transform="rotate(-90 39.7 153.1)">55.00</text>
<text x="150.4" y="250" transform="rotate(-90 150.4 250)">UP 359.9° R 227</text>
<text x="371.7" y="264.5">Centigrade Ind. Inc.</text>
<text x="277.4" y="281.1">SS 304L</text>
</g>
<text font-size="4.2" x="346.5" y="276.1">Nozzle-Perf. Plate 0-1</text>
<text font-size="3.2" x="387.7" y="243.9">QTY: 1</text>
<g font-size="2.8">
<text x="344.7" y="245.3">Silencer-9920007</text>
<text x="282.5" y="255.9">A. Zahedinejad</text>
<text x="312.7" y="255.9">12/23/2023</text>
<text x="287" y="260.1">A.Jokar</text>
<text x="312.7" y="258.7">12/23/2023</text>
<text x="336.7" y="260.1">Esfahan Oil Refinery</text>
</g>
<g font-size="2.1">
<text x="277" y="225.8">Note:</text>
<text x="276.3" y="234.5">UNLESS OTHERWISE SPECIFIED:</text>
<text x="276.3" y="237">DIMENSIONS ARE IN MILLIMETERS</text>
<text x="311.3" y="234.5">DEBURR AND</text>
<text x="311.3" y="237">BREAK SHARP</text>
<text x="311.3" y="239.5">EDGES</text>
<text x="342.6" y="235.9">DO NOT SCALE DRAWING</text>
<text x="391" y="236.5">REVISION:</text>
<text x="403.9" y="236.5">00</text>
<text x="331.8" y="240.8">TITLE:</text>
<text x="288.5" y="251.7">NAME</text>
<text x="304.2" y="251.7">SIGNATURE</text>
<text x="321.2" y="251.7">DATE</text>
<text x="331.8" y="250.7">CLIENT :</text>
<text x="274.8" y="255.8">DRAWN</text>
<text x="275.1" y="260.1">CHK'D</text>
<text x="274.6" y="264.2">APPV'D</text>
<text x="275.9" y="268.7">Q.C.</text>
<text x="275" y="273">MATERIAL:</text>
<text x="302.9" y="273">WEIGHT:</text>
<text x="330" y="272.5">DWG NO.</text>
<text x="330.1" y="285.6">SCALE:</text>
<text x="338.8" y="285.6">1:10</text>
<text x="375.8" y="285.6">SHEET 1 OF 1</text>
</g>
</svg>
